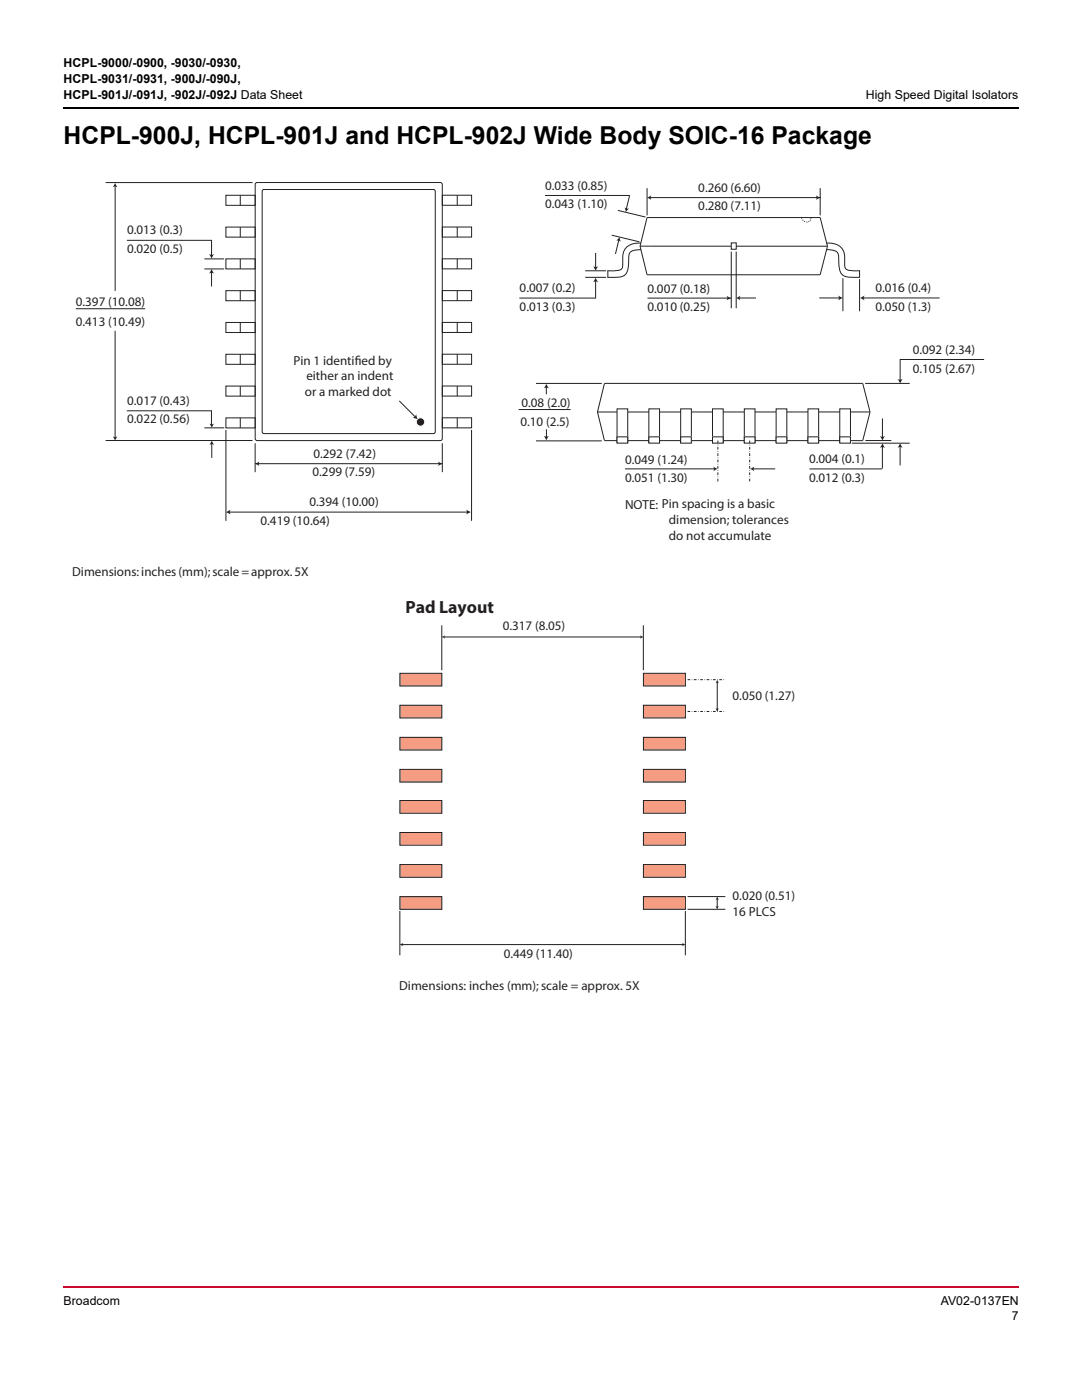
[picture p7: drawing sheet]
<svg xmlns="http://www.w3.org/2000/svg" width="216mm" height="279mm" viewBox="0 0 216 279" stroke-linecap="round" stroke-linejoin="round" font-family="sans-serif">
<path d="M12.5 256.7h.2v.3h-.2z" fill="#cc092f"/>
<path d="M12.7 256.9h190.7" fill="none" stroke="#cc092f" stroke-width=".36"/>
<path d="M12.5 21.4h.2v.4h-.2z" fill="#000"/>
<path d="M12.7 21.6h190.7" fill="none" stroke="#000" stroke-width=".36"/>
<path d="M13 33.9h184.3v166.1h-184.3z" fill="#fff"/>
<g fill="none" stroke="#231f20" stroke-width=".2">
<path d="M45.1 39h5.8v2h-5.8zM47.9 39v2M88.3 39h5.8v2h-5.8zM91.2 39v2M45.1 45.3h5.8v2h-5.8zM45.1 51.7h5.8v2h-5.8zM45.1 58h5.8v2h-5.8zM47.9 45.3v2M47.9 51.7v2M47.9 58v2M88.3 45.3h5.8v2h-5.8zM88.3 51.7h5.8v2h-5.8z"/>
<path d="M88.3 58h5.8v2h-5.8zM91.2 45.3v2M91.2 51.7v2M91.2 58v2M127.7 49.1h37.4M45.1 64.4h5.8v2h-5.8zM45.1 70.7h5.8v2h-5.8zM45.1 77h5.8v2.1h-5.8zM47.9 64.4v2M47.9 70.7v2M47.9 77v2.1M88.3 64.3h5.8v2.1h-5.8z"/>
<path d="M88.3 70.7h5.8v2h-5.8zM88.3 77h5.8v2h-5.8zM91.2 64.3v2.1M91.2 70.7v2M91.2 77v2M45.1 83.4h5.8v2h-5.8zM47.9 83.4v2M88.3 83.4h5.8v2h-5.8zM91.2 83.4v2"/>
</g>
<path d="M159.9 43.6l.2-.1-.1 .2z" fill="#231f20"/>
<g fill="#231f20">
<path d="M160.1 43.9l.1-.1 .1 .2h-.2z" fill-rule="evenodd"/>
<path d="M160.5 44.1l.2 .1-.1 .1h-.2z" fill-rule="evenodd"/>
<path d="M161 44.2l.1 .1-.1 .1h-.1z" fill-rule="evenodd"/>
<path d="M161.3 44.1l.2 .1-.1 .1z" fill-rule="evenodd"/>
<path d="M161.6 43.8l.2 .1-.2 .1z" fill-rule="evenodd"/>
<path d="M161.7 43.5l.1-.1 .1 .2h-.2z" fill-rule="evenodd"/>
<circle cx="83.9" cy="84.2" r=".84"/>
</g>
<circle cx="83.9" cy="84.2" r=".84" fill="none" stroke="#fff" stroke-width=".2"/>
<path d="M150.3 93.6h4.4" fill="none" stroke="#231f20" stroke-width=".2"/>
<path d="M149.7 93.6l.8-.5-.2 .5 .2 .4z" fill-rule="evenodd" fill="#231f20"/>
<path d="M124.7 93.6h17.9" fill="none" stroke="#231f20" stroke-width=".2"/>
<path d="M142.3 93.1l.9 .5-.9 .4 .2-.4z" fill-rule="evenodd" fill="#231f20"/>
<path d="M40.8 85.4h3.9M42.3 88.5v2.9" fill="none" stroke="#231f20" stroke-width=".2"/>
<path d="M42.3 87.9l.4 .9-.4-.2-.5 .2z" fill-rule="evenodd" fill="#231f20"/>
<path d="M25.3 82h16.9v2.8" fill="none" stroke="#231f20" stroke-width=".2"/>
<path d="M41.8 84.5l.5 .2 .4-.2-.4 .9z" fill-rule="evenodd" fill="#231f20"/>
<path d="M50.9 88.5v5.7M50.9 92.5h37.4M88.3 88.5v5.7" fill="none" stroke="#231f20" stroke-width=".2"/>
<g fill="#231f20">
<path d="M50.9 92.5l.8-.4-.1 .4 .1 .5z" fill-rule="evenodd"/>
<path d="M87.4 92.1l.9 .5-.9 .4 .2-.4z" fill-rule="evenodd"/>
</g>
<path d="M129.1 43.4h34.6l1.4 5.7-1.4 5.7h-34.6l-1.4-5.7z" fill="none" stroke="#231f20" stroke-width=".2"/>
<path d="M145.9 48.5h1v1.2h-1z" fill="#fff"/>
<path d="M129.2 59.5h16.7M145.9 50.2v11.3M145.9 48.5h1v1.2h-1zM146.9 50.2v11.3" fill="none" stroke="#231f20" stroke-width=".2"/>
<path d="M145 59l.8 .5-.8 .5 .2-.5z" fill-rule="evenodd" fill="#231f20"/>
<path d="M147.5 59.5h3.4" fill="none" stroke="#231f20" stroke-width=".2"/>
<path d="M146.9 59.5l.8-.5-.1 .5 .1 .4z" fill-rule="evenodd" fill="#231f20"/>
<path d="M122.1 46.9l5.5 1.4M123.3 42l5.5 1.3M123.5 47.8l-.7 2.9" fill="none" stroke="#231f20" stroke-width=".2"/>
<path d="M123.6 47.3l.3 .9-.4-.2h-.5z" fill-rule="evenodd" fill="#231f20"/>
<path d="M125.6 39l-.6 2.7" fill="none" stroke="#231f20" stroke-width=".2"/>
<path d="M124.6 41.4l.4 .3 .5-.1-.6 .7z" fill-rule="evenodd" fill="#231f20"/>
<path d="M129.1 37.5v5.5M129.7 39.4h34.1M163.7 37.5v5.5" fill="none" stroke="#231f20" stroke-width=".2"/>
<g fill="#231f20">
<path d="M129.1 39.4l.9-.4-.2 .4 .2 .5z" fill-rule="evenodd"/>
<path d="M162.8 39l.9 .4-.9 .5 .2-.5z" fill-rule="evenodd"/>
</g>
<path d="M51.1 36.5l36.8-.1 .3 .2 .1 50.9-.2 .4h-36.8l-.3-.2-.1-50.9zM52.5 37.9l34-.1 .3 .2 .1 48.1-.2 .4h-34l-.3-.2-.1-48.1zM108.8 39h16.9M127.9 48.5a3 3 0 0 0-3.6 3.6 1.59 1.59 0 0 1-.5 1.8l-2.5 .1v1.3a7.6 7.6 0 0 0 3.1-.2 2.54 2.54 0 0 0 1-2.5v-.7a1.62 1.62 0 0 1 .9-1.9l1.6-.2M165 48.5a3 3 0 0 1 3.5 3.6 1.59 1.59 0 0 0 .5 1.7l2.5 .2v1.3a7.6 7.6 0 0 1-3.1-.2 2.54 2.54 0 0 1-1-2.5v-.7a1.62 1.62 0 0 0-.9-1.9l-1.5-.2M120.6 76.5l-1.4 5.7M172.1 76.5l1.5 5.7h-54.4M119.2 82.2l1.4 5.7h51.5l1.5-5.7" fill="none" stroke="#231f20" stroke-width=".2"/>
<path d="M123.1 81.6h2.2v6.7h-2.2z" fill="#fff"/>
<path d="M123.1 81.6h2.2v6.7h-2.2z" fill="none" stroke="#231f20" stroke-width=".2"/>
<path d="M123.1 87.2h2.1v1.2h-2.1z" fill="#fff"/>
<path d="M123.1 87.2h2.1v1.2h-2.1z" fill="none" stroke="#231f20" stroke-width=".2"/>
<path d="M129.5 81.6h2.1v6.7h-2.1z" fill="#fff"/>
<path d="M129.5 81.6h2.1v6.7h-2.1z" fill="none" stroke="#231f20" stroke-width=".2"/>
<path d="M129.5 87.2h2.1v1.2h-2.1z" fill="#fff"/>
<path d="M129.5 87.2h2.1v1.2h-2.1z" fill="none" stroke="#231f20" stroke-width=".2"/>
<path d="M135.8 81.6h2.2v6.7h-2.2z" fill="#fff"/>
<path d="M135.8 81.6h2.2v6.7h-2.2z" fill="none" stroke="#231f20" stroke-width=".2"/>
<path d="M135.8 87.2h2.1v1.2h-2.1z" fill="#fff"/>
<path d="M135.8 87.2h2.1v1.2h-2.1z" fill="none" stroke="#231f20" stroke-width=".2"/>
<path d="M142.2 81.6h2.1v6.7h-2.1z" fill="#fff"/>
<path d="M142.2 81.6h2.1v6.7h-2.1z" fill="none" stroke="#231f20" stroke-width=".2"/>
<path d="M142.2 87.2h2.1v1.2h-2.1z" fill="#fff"/>
<path d="M142.2 87.2h2.1v1.2h-2.1z" fill="none" stroke="#231f20" stroke-width=".2"/>
<path d="M148.5 81.6h2.2v6.7h-2.2z" fill="#fff"/>
<path d="M148.5 81.6h2.2v6.7h-2.2z" fill="none" stroke="#231f20" stroke-width=".2"/>
<path d="M148.5 87.2h2.1v1.2h-2.1z" fill="#fff"/>
<path d="M148.5 87.2h2.1v1.2h-2.1z" fill="none" stroke="#231f20" stroke-width=".2"/>
<path d="M154.9 81.6h2.1v6.7h-2.1z" fill="#fff"/>
<path d="M154.9 81.6h2.1v6.7h-2.1z" fill="none" stroke="#231f20" stroke-width=".2"/>
<path d="M154.9 87.2h2.1v1.2h-2.1z" fill="#fff"/>
<path d="M154.9 87.2h2.1v1.2h-2.1z" fill="none" stroke="#231f20" stroke-width=".2"/>
<path d="M161.2 81.6h2.2v6.7h-2.2z" fill="#fff"/>
<path d="M161.2 81.6h2.2v6.7h-2.2z" fill="none" stroke="#231f20" stroke-width=".2"/>
<path d="M161.2 87.2h2.1v1.2h-2.1z" fill="#fff"/>
<path d="M161.2 87.2h2.1v1.2h-2.1z" fill="none" stroke="#231f20" stroke-width=".2"/>
<path d="M167.6 81.6h2.1v6.7h-2.1z" fill="#fff"/>
<path d="M167.6 81.6h2.1v6.7h-2.1z" fill="none" stroke="#231f20" stroke-width=".2"/>
<path d="M167.6 87.2h2.1v1.2h-2.1z" fill="#fff"/>
<path d="M118.8 56.1v3.4M120.6 76.5h51.5M167.6 87.2h2.1v1.2h-2.1z" fill="none" stroke="#231f20" stroke-width=".2"/>
<path d="M118.8 55.4l.6 .9-.6-.2-.5 .2z" fill="#231f20"/>
<path d="M103.6 59.5h15.3M116.8 54h4.1M116.8 55.4h4.1M118.9 50.5v2.9" fill="none" stroke="#231f20" stroke-width=".2"/>
<g fill="#231f20">
<path d="M118.3 53.2l.6 .1 .5-.1-.5 .9z"/>
<path d="M93 101.7l.9 .5-.9 .5 .2-.5z"/>
</g>
<path d="M45.5 102.2h48.2" fill="none" stroke="#231f20" stroke-width=".2"/>
<path d="M45.1 102.2l.9-.5-.2 .5 .2 .5z" fill="#231f20"/>
<path d="M45.1 85.8v18.2M79.7 80l3.2 3.2M94.1 85.8v18.1" fill="none" stroke="#231f20" stroke-width=".2"/>
<path d="M82.3 83.4l.5-.2 .2-.5 .3 1z" fill="#231f20"/>
<path d="M107 76.5h13.1M109 77.2v1.5M107 88h13.1" fill="none" stroke="#231f20" stroke-width=".2"/>
<path d="M109 76.6l.5 .9-.5-.2-.5 .2z" fill="#231f20"/>
<path d="M109 85.7v1.6" fill="none" stroke="#231f20" stroke-width=".2"/>
<path d="M108.5 87l.5 .2 .5-.2-.5 .9z" fill="#231f20"/>
<path d="M21.1 36.4h29.3M23 37.2v20.9M15.1 61.6h13.9M21.1 87.9h29.3M103.5 81.7h10.4" fill="none" stroke="#231f20" stroke-width=".2"/>
<path d="M23 36.5l.4 .8-.4-.1-.5 .1z" fill="#231f20"/>
<path d="M23 66v21.3" fill="none" stroke="#231f20" stroke-width=".2"/>
<path d="M22.5 87.1l.5 .2 .4-.2-.4 .8z" fill="#231f20"/>
<path d="M172.6 76.5h8.9M170 88.4h11.5M172.7 87.9h5.2M176.1 89v4.5M176.1 83.5v3.8" fill="none" stroke="#231f20" stroke-width=".2"/>
<path d="M175.6 87l.5 .2 .5-.2-.5 .9z" fill="#231f20"/>
<path d="M179.6 89.1v3.8" fill="none" stroke="#231f20" stroke-width=".2"/>
<path d="M179.6 88.4l.5 1-.5-.2-.5 .2z" fill="#231f20"/>
<path d="M179.6 71.7v4.2" fill="none" stroke="#231f20" stroke-width=".2"/>
<path d="M179.1 75.6l.5 .2 .5-.2-.5 .9z" fill="#231f20"/>
<path d="M179.6 71.7h16.8" fill="none" stroke="#231f20" stroke-width=".2"/>
<path d="M176.1 88.5l.5 .9-.5-.2-.5 .2z" fill="#231f20"/>
<path d="M163.5 59.5h4M168.2 55.5v6.6M171.5 55.7v6.4M161.5 93.6h14.5" fill="none" stroke="#231f20" stroke-width=".2"/>
<path d="M167.3 59l.9 .5-.9 .5 .1-.5z" fill="#231f20"/>
<path d="M172.2 59.5h15.3" fill="none" stroke="#231f20" stroke-width=".2"/>
<path d="M171.6 59.5l.9-.5-.2 .5 .2 .5z" fill="#231f20"/>
<path d="M143.2 87.9v8.2M149.6 87.9v8.2" fill="none" stroke="#231f20" stroke-width=".2" stroke-dasharray=".5 .3 .1 .3" stroke-linecap="butt"/>
<path d="M40.8 51.7h3.9M40.8 53.7h3.9M42.2 54.3v2.9" fill="none" stroke="#231f20" stroke-width=".2"/>
<path d="M42.2 53.7l.5 .9-.5-.2-.5 .2z" fill="#231f20"/>
<path d="M25.3 48h16.9v3" fill="none" stroke="#231f20" stroke-width=".2"/>
<path d="M41.7 50.7l.5 .2 .5-.2-.5 .9z" fill="#231f20"/>
<path d="M88.2 124.8v9M128.4 124.8v8.9M137.2 178.9h7.5M79.8 181.8v8.8M136.8 181.8v8.8M137.2 181.5h7.5" fill="none" stroke="#231f20" stroke-width=".2"/>
<path d="M79.8 134.4h8.4v2.5h-8.4z" fill="#f49d82"/>
<path d="M79.8 134.4h8.4v2.5h-8.4z" fill="none" stroke="#231f20" stroke-width=".2"/>
<path d="M79.8 140.7h8.4v2.6h-8.4z" fill="#f49d82"/>
<path d="M79.8 140.7h8.4v2.6h-8.4z" fill="none" stroke="#231f20" stroke-width=".2"/>
<path d="M79.8 147.2h8.4v2.5h-8.4z" fill="#f49d82"/>
<path d="M79.8 147.2h8.4v2.5h-8.4z" fill="none" stroke="#231f20" stroke-width=".2"/>
<path d="M79.8 153.5h8.4v2.6h-8.4z" fill="#f49d82"/>
<path d="M79.8 153.5h8.4v2.6h-8.4z" fill="none" stroke="#231f20" stroke-width=".2"/>
<path d="M128.4 153.5h8.4v2.6h-8.4z" fill="#f49d82"/>
<path d="M128.4 153.5h8.4v2.6h-8.4z" fill="none" stroke="#231f20" stroke-width=".2"/>
<path d="M128.4 147.2h8.4v2.5h-8.4z" fill="#f49d82"/>
<path d="M128.4 147.2h8.4v2.5h-8.4z" fill="none" stroke="#231f20" stroke-width=".2"/>
<path d="M128.4 140.7h8.4v2.6h-8.4z" fill="#f49d82"/>
<path d="M128.4 140.7h8.4v2.6h-8.4z" fill="none" stroke="#231f20" stroke-width=".2"/>
<path d="M128.4 134.4h8.4v2.5h-8.4z" fill="#f49d82"/>
<path d="M128.4 134.4h8.4v2.5h-8.4z" fill="none" stroke="#231f20" stroke-width=".2"/>
<path d="M79.8 159.8h8.4v2.5h-8.4z" fill="#f49d82"/>
<path d="M79.8 159.8h8.4v2.5h-8.4z" fill="none" stroke="#231f20" stroke-width=".2"/>
<path d="M79.8 166.1h8.4v2.6h-8.4z" fill="#f49d82"/>
<path d="M79.8 166.1h8.4v2.6h-8.4z" fill="none" stroke="#231f20" stroke-width=".2"/>
<path d="M79.8 172.5h8.4v2.6h-8.4z" fill="#f49d82"/>
<path d="M79.8 172.5h8.4v2.6h-8.4z" fill="none" stroke="#231f20" stroke-width=".2"/>
<path d="M79.8 178.9h8.4v2.6h-8.4z" fill="#f49d82"/>
<path d="M79.8 178.9h8.4v2.6h-8.4z" fill="none" stroke="#231f20" stroke-width=".2"/>
<path d="M128.4 178.9h8.4v2.6h-8.4z" fill="#f49d82"/>
<path d="M128.4 178.9h8.4v2.6h-8.4z" fill="none" stroke="#231f20" stroke-width=".2"/>
<path d="M128.4 172.5h8.4v2.6h-8.4z" fill="#f49d82"/>
<path d="M128.4 172.5h8.4v2.6h-8.4z" fill="none" stroke="#231f20" stroke-width=".2"/>
<path d="M128.4 166.1h8.4v2.6h-8.4z" fill="#f49d82"/>
<path d="M128.4 166.1h8.4v2.6h-8.4z" fill="none" stroke="#231f20" stroke-width=".2"/>
<path d="M128.4 159.8h8.4v2.5h-8.4z" fill="#f49d82"/>
<path d="M128.4 159.8h8.4v2.5h-8.4z" fill="none" stroke="#231f20" stroke-width=".2"/>
<g fill="#231f20">
<path d="M88.2 127.1l.6-.3-.2 .3 .2 .3z"/>
<path d="M127.7 126.8l.7 .3-.7 .3 .2-.3z"/>
</g>
<path d="M88.6 127.1h39.5" fill="none" stroke="#231f20" stroke-width=".2"/>
<g fill="#231f20">
<path d="M79.8 188.5l.7-.3-.2 .3 .2 .3z"/>
<path d="M136.1 188.2l.7 .3-.7 .3 .2-.3z"/>
</g>
<path d="M79.9 188.5h56.5" fill="none" stroke="#231f20" stroke-width=".2"/>
<g fill="#231f20">
<path d="M142.8 141.3l.3 .2 .3-.2-.3 .7z"/>
<path d="M143.1 135.7l.3 .7-.3-.2-.3 .2z"/>
</g>
<path d="M143.1 136v5.9" fill="none" stroke="#231f20" stroke-width=".2"/>
<g fill="#231f20">
<path d="M142.8 180.8l.3 .2 .3-.2-.3 .7z"/>
<path d="M143.1 178.9l.3 .7-.3-.2-.3 .2z"/>
</g>
<path d="M143.1 179.3v1.9" fill="none" stroke="#231f20" stroke-width=".2"/>
<path d="M137.2 135.6h7.6M137.2 142h7.6" fill="none" stroke="#231f20" stroke-width=".2" stroke-dasharray=".5 .3 .1 .3" stroke-linecap="butt"/>
<text font-size="4.9" x="12.7" y="28.7">HCPL-900J, HCPL-901J and HCPL-902J Wide Body SOIC-16 Package</text>
<text font-size="3.5" fill="#231f20" x="80.9" y="122.3">Pad Layout</text>
<g font-size="2.6" fill="#231f20">
<text x="108.8" y="38">0.033 (0.85)</text>
<text x="108.8" y="41.5">0.043 (1.10)</text>
<text x="139.3" y="38.4">0.260 (6.60)</text>
<text x="139.3" y="42">0.280 (7.11)</text>
<text x="25.4" y="46.7">0.013 (0.3)</text>
<text x="25.4" y="50.6">0.020 (0.5)</text>
<text x="103.7" y="58.3">0.007 (0.2)</text>
<text x="129.2" y="58.6">0.007 (0.18)</text>
<text x="174.7" y="58.3">0.016 (0.4)</text>
<text x="15.1" y="65">0.413 (10.49)</text>
<text x="15.1" y="61.1">0.397 (10.08)</text>
<text x="103.7" y="62.1">0.013 (0.3)</text>
<text x="129.2" y="62.1">0.010 (0.25)</text>
<text x="174.7" y="62.1">0.050 (1.3)</text>
<text x="182.1" y="70.6">0.092 (2.34)</text>
<text x="58.6" y="72.8">Pin 1 identif</text>
<text x="61.1" y="75.9">either an indent</text>
<text x="70.8" y="72.8">ied by</text>
<text x="182.1" y="74.4">0.105 (2.67)</text>
<text x="25.4" y="80.9">0.017 (0.43)</text>
<text x="60.9" y="79.1">or a marked dot</text>
<text x="104" y="81.2">0.08 (2.0)</text>
<text x="25.4" y="84.5">0.022 (0.56)</text>
<text x="103.9" y="85.1">0.10 (2.5)</text>
<text x="62.4" y="95.1">0.299 (7.59)</text>
<text x="62.5" y="91.5">0.292 (7.42)</text>
<text x="124.7" y="92.5">0.049 (1.24)</text>
<text x="161.4" y="92.3">0.004 (0.1)</text>
<text x="61.7" y="100.9">0.394 (10.00)</text>
<text x="124.7" y="96.1">0.051 (1.30)</text>
<text x="124.7" y="101.5">NOTE: Pin spacing is a basic</text>
<text x="161.4" y="96.1">0.012 (0.3)</text>
<text x="52" y="104.8">0.419 (10.64)</text>
<text x="133.5" y="104.6">dimension; tolerances</text>
<text x="133.5" y="107.7">do not accumulate</text>
<text x="14.4" y="114.9">Dimensions: inches (mm); scale = approx. 5X</text>
<text x="100.3" y="125.8">0.317 (8.05)</text>
<text x="146.2" y="139.7">0.050 (1.27)</text>
<text x="146.2" y="179.7">0.020 (0.51)</text>
<text x="146.2" y="182.8">16 PLCS</text>
<text x="100.5" y="191.2">0.449 (11.40)</text>
<text x="79.7" y="197.6">Dimensions: inches (mm); scale = approx. 5X</text>
</g>
<g font-size="2.5">
<text x="12.7" y="13.4">HCPL-9000/-0900, -9030/-0930,</text>
<text x="12.7" y="16.5">HCPL-9031/-0931, -900J/-090J,</text>
<text x="12.7" y="19.7">HCPL-901J/-091J, -902J/-092J Data Sheet</text>
<text x="172.8" y="19.7">High Speed Digital Isolators</text>
<text x="12.7" y="260.3">Broadcom</text>
<text x="187.7" y="260.3">AV02-0137EN</text>
<text x="201.9" y="263.5">7</text>
</g>
</svg>
